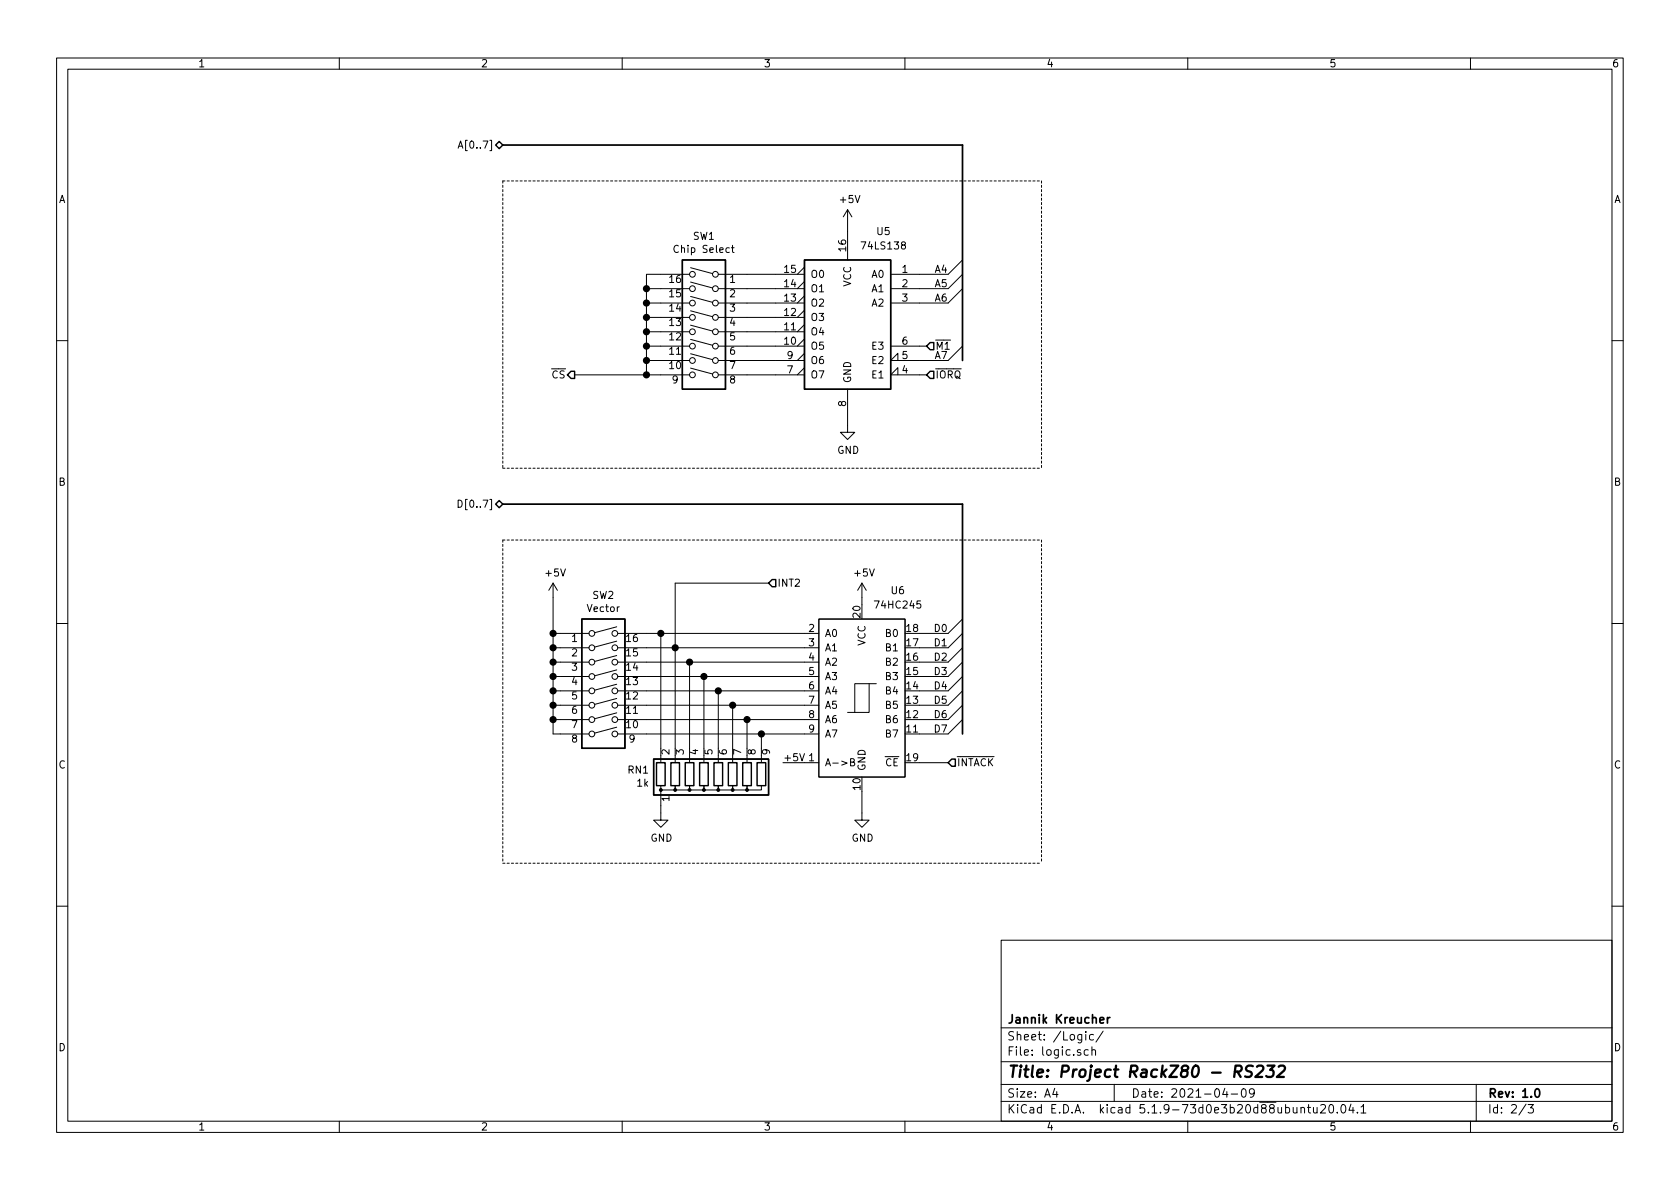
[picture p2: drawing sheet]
<svg xmlns="http://www.w3.org/2000/svg" width="297mm" height="210mm" viewBox="0 0 297 210" stroke-linecap="round" stroke-linejoin="round" font-family="sans-serif">
<g fill="none" stroke="#000" stroke-width=".18">
<path d="M10 10.3h277v189.9h-277zM12 12.2h273v186.1h-273zM60 10.3v1.9M110 10.3v1.9M160 10.3v1.9M210 10.3v1.9M260 10.3v1.9M81 26.2l.4-1.3 .4 1.3M81.1 25.9h.6M149.9 37.1l-.8 1.2M149.9 37.1v8.9M149.9 37.1l.7 1.2"/>
<path d="M114.3 58.7h7.6M114.3 56.1h7.6M114.3 53.6h7.6M114.3 51h7.6M121.9 48.5h-7.6v17.8M122.1 57.5l3.9 1M122.1 55l3.9 1M122.1 52.4l3.9 1.1M122.1 49.9l3.9 1M122.1 47.3l3.9 1.1M127 48.5h15.2M127 58.7h15.2"/>
<path d="M127 56.1h15.2M127 53.6h15.2M127 51h15.2M129.3 43.8h.5M129.5 43.4v1.1l.3 .1M142.2 59.9l-1.2 1.3M142.2 57.4l-1.2 1.3M142.2 54.9l-1.2 1.2M142.2 52.3l-1.2 1.3M142.2 49.8l-1.2 1.2M142.2 47.2l-1.2 1.3M170.2 46l-2.6 2.5h-10.1"/>
<path d="M170.2 51l-2.6 2.6h-10.1M170.2 48.5l-2.6 2.5h-10.1M10 60.2h2M101.6 66.3h20.3M114.3 63.7h7.6M114.3 61.2h7.6M122.1 65.1l3.9 1M122.1 62.6l3.9 1M122.1 60l3.9 1.1M127 63.7h15.2M127 61.2h15.2M127 66.3h15.2"/>
<path d="M142.2 65l-1.2 1.3M142.2 62.5l-1.2 1.2M149.9 68.8v7.6h1.2l-1.2 1.3-1.3-1.3h1.3M157.5 61.2h6.3M158.7 66.3v-1.3l-1.2 1.3h6.3M170.2 61.2l-2.6 2.5h-10.1l1.2-1.2v1.2M285 60.2h2M81 88.4a.64 .64 0 0 1 .7 .7 .64 .64 0 0 1-.7 .6zM10 110.3h2M97.8 112h6.3M97.8 114.5h6.3M97.8 117.1h6.3"/>
<path d="M97.8 119.6h6.3M97.8 103.1v26.7h6.3M97.8 103.1l-.8 1.3M97.8 103.1l.8 1.3M109 118.5l-3.8 1M109 115.9l-3.8 1.1M109 113.4l-3.8 1M109 110.8l-3.8 1.1M109.2 112h35.6M109.2 114.5h35.6M109.2 117.1h35.6M109.2 119.6h35.6"/>
<path d="M116.8 112v20.3M121.9 117.1v15.2M124.5 119.6v12.7M135.9 103.1h-16.5v29.2M144.8 109.5h15.2v27.9h-15.2zM152.4 103.1l-.8 1.3M152.4 103.1v3.8M152.4 103.1l.8 1.3M170.2 109.5l-2.6 2.5h-5M170.2 112l-2.6 2.5h-5M170.2 114.5l-2.6 2.6h-5M170.2 117.1l-2.6 2.5h-5"/>
<path d="M170.2 119.6l-2.6 2.6h-5M285 110.3h2M97.8 122.2h6.3M97.8 124.7h6.3M97.8 127.2h6.3M109 128.6l-3.8 1M109 126.1l-3.8 1M109 123.5l-3.8 1.1M109 121l-3.8 1M109.2 122.2h35.6M109.2 124.7h35.6M109.2 127.2h35.6"/>
<path d="M109.2 129.8h35.6M116.8 139.9v5.1h1.3l-1.3 1.3-1.2-1.3h1.2M116.8 138.9v.8h2.6v-.8v.8h2.5v-.8v.8h2.6v-.8v.8h2.5v-.8v.8h2.5v-.8v.8h2.6v-.8v.8h2.5v-.8M116.8 133.6v1.3M119.4 133.6v1.3M121.9 133.6v1.3M124.5 133.6v1.3M127 122.2v10.1M127 133.6v1.3M129.5 124.7v7.6M129.5 133.6v1.3M132.1 127.2v5.1"/>
<path d="M132.1 133.6v1.3M134.6 129.8v2.5M134.6 133.6v1.3M138.4 134.9h6.4M141.4 133.3l.4 1.2 .4-1.2M150.4 134.8l.6-.1v-.4l-.6-.1v1.2h.5l.2-.2v-.2l-.3-.2M152.4 139.9v5.1h1.3l-1.3 1.3-1.3-1.3h1.3M153.7 120.9v5.1h-3.8M154.9 120.9h-3.8v5.1M162.6 134.9h5M170.2 122.2l-2.6 2.5h-5M170.2 124.7l-2.6 2.5h-5"/>
<path d="M170.2 127.2l-2.6 2.6h-5M10 160.2h2M177 166.3h108v32h-108zM285 160.2h2M60 198.3v1.9M110 198.3v1.9M160 198.3v1.9M177 194.8h108M177 191.8h108M177 187.8h108M177 181.8h108M186.5 192.5l-.4 1h1"/>
<path d="M186.8 193v1M192 182.4v.2M192 182.9v1M192.4 185.7l-.4-.1-.3 .3 .1 .6 .2 .1 .4-.1M193.1 185.7a.37 .37 0 0 1 .6 .1v.8M193.1 185.1v1.5M193.3 183l-.4-.1-.3 .3 .1 .6 .2 .1 .4-.1M195 182.3l-1.2 2M197 191.8v3M210 198.3v1.9M216.6 192.5l-.4 1h.9M216.9 193v1"/>
<path d="M217.7 193.5h1.1M219.6 192.7l.4-.2a.94 .94 0 0 1 0 1.5 .82 .82 0 0 1-.4-1.3zM221.8 193.2l-.3 .3h-.3l-.3-.3v-.4l.2-.2 .4-.1 .2 .2a1.13 1.13 0 0 1-.2 1.2l-.4 .1M230 196l.2-.2 .4 .1 .1 .9M230 195.8v1M231.2 195.8h.5M231.4 195.3v1.3l.3 .2M232.2 195.8l.1 .9 .4 .1 .2-.1M232.9 195.8v1M233.5 195.5l.2-.2h.4l.3 .5-.9 1h.9M235.2 195.4l.2-.1a.94 .94 0 0 1 0 1.5 .82 .82 0 0 1-.2-1.4zM236.4 196.7v.1"/>
<path d="M237.3 195.4l.1-.1a.8 .8 0 0 1 .6 .8 .8 .8 0 0 1-.6 .7 1 1 0 0 1-.1-1.4zM238.9 195.2l-.4 1.1h.9M239.2 195.8v1M240 196.7v.1M240.6 195.8l.5-.5v1.5M240.6 196.8h.9M260 198.3v1.9M261 191.8v6.5M269.8 195.2l-1.2 2M270.2 195.3h.9l-.5 .6 .4 .1v.7l-.2 .1-.6-.1"/>
<circle cx="122.4" cy="51" r=".51"/>
<circle cx="122.4" cy="58.7" r=".51"/>
<circle cx="122.4" cy="53.6" r=".51"/>
<circle cx="122.4" cy="48.5" r=".51"/>
<circle cx="122.4" cy="56.1" r=".51"/>
<circle cx="126.5" cy="48.5" r=".51"/>
<circle cx="126.5" cy="58.7" r=".51"/>
<circle cx="126.5" cy="51" r=".51"/>
<circle cx="126.5" cy="56.1" r=".51"/>
<circle cx="126.5" cy="53.6" r=".51"/>
<circle cx="122.4" cy="63.7" r=".51"/>
<circle cx="122.4" cy="61.2" r=".51"/>
<circle cx="122.4" cy="66.3" r=".51"/>
<circle cx="126.5" cy="63.7" r=".51"/>
<circle cx="126.5" cy="61.2" r=".51"/>
<circle cx="126.5" cy="66.3" r=".51"/>
<circle cx="104.6" cy="117.1" r=".51"/>
<circle cx="104.6" cy="114.5" r=".51"/>
<circle cx="104.6" cy="112" r=".51"/>
<circle cx="104.6" cy="119.6" r=".51"/>
<circle cx="108.7" cy="119.6" r=".51"/>
<circle cx="108.7" cy="117.1" r=".51"/>
<circle cx="108.7" cy="112" r=".51"/>
<circle cx="108.7" cy="114.5" r=".51"/>
<circle cx="104.6" cy="122.2" r=".51"/>
<circle cx="104.6" cy="124.7" r=".51"/>
<circle cx="104.6" cy="127.2" r=".51"/>
<circle cx="104.6" cy="129.8" r=".51"/>
<circle cx="108.7" cy="124.7" r=".51"/>
<circle cx="108.7" cy="122.2" r=".51"/>
<circle cx="108.7" cy="127.2" r=".51"/>
<circle cx="108.7" cy="129.8" r=".51"/>
</g>
<path d="M88.9 25.6h81.3v38.1M88.9 89.1h81.3v40.7M195.8 179.9v1M196.2 179.9l-.4 .3M194.5 180.4l.7-.1-.1-.3-.4-.1-.2 .2v.7h.6M271.5 192.7l.2-.2a.81 .81 0 0 1 .6 .6 .81 .81 0 0 1-.3 .8l-.1 .1a.79 .79 0 0 1-.4-1.3z" fill="none" stroke="#000" stroke-width=".3"/>
<path d="M218.3 189.5h.8a.56 .56 0 0 0 .5-.5 .56 .56 0 0 0-.4-.6h-.7l-.3 2M218.8 189.5l.6 .9M221.5 188.5l-.3-.1-.7 .1a.47 .47 0 0 0-.2 .5 .47 .47 0 0 0 .3 .4l.4 .1a.48 .48 0 0 1 .3 .5 .48 .48 0 0 1-.4 .4l-.8-.1M222.2 188.6l.4-.2h.4a.46 .46 0 0 1 .4 .6l-.2 .3-1.3 1.1h1.3M224.1 188.4h1.2l-.7 .8 .4 .1 .2 .3-.2 .7-.3 .1h-.6l-.2-.1M226.1 188.6l.3-.2h.5l.2 .2 .1 .4-.1 .3-1.3 1.1h1.2" fill="none" stroke="#000" stroke-width=".41"/>
<g fill="none" stroke="#000" stroke-width=".25">
<path d="M87.6 25.6l.7-.6 .6 .6-.6 .7zM120.6 46h7.7v22.8h-7.7zM142.2 46h15.3v22.8h-15.3zM100.3 66.3l.7-.6h.6v1.2h-.6zM164.5 60.6h.6v1.2h-.6l-.7-.6zM164.5 65.7h.6v1.2h-.6l-.7-.6zM87.6 89.1l.7-.6 .6 .6-.6 .7zM102.9 109.5h7.6v22.8h-7.6zM136.5 102.5h.7v1.3h-.7l-.6-.7zM115.6 134.2h20.3v6.4h-20.3zM116.1 134.9h1.5v4h-1.5zM118.6 134.9h1.5v4h-1.5z"/>
<path d="M121.2 134.9h1.5v4h-1.5zM123.7 134.9h1.5v4h-1.5zM126.2 134.9h1.6v4h-1.6zM128.8 134.9h1.5v4h-1.5zM131.3 134.9h1.5v4h-1.5zM133.9 134.9h1.5v4h-1.5zM168.3 134.2h.6v1.3h-.6l-.7-.6z"/>
</g>
<g fill="#000" stroke="#000" stroke-width=".18">
<circle cx="116.8" cy="139.7" r=".25"/>
<circle cx="119.4" cy="139.7" r=".25"/>
<circle cx="121.9" cy="139.7" r=".25"/>
<circle cx="124.5" cy="139.7" r=".25"/>
<circle cx="127" cy="139.7" r=".25"/>
<circle cx="129.5" cy="139.7" r=".25"/>
<circle cx="132.1" cy="139.7" r=".25"/>
</g>
<path d="M88.9 32v50.8M88.9 32h95.2M184.1 32v50.8M88.9 95.5v57.1M88.9 95.5h95.2M88.9 82.8h95.2M184.1 95.5v57.1M88.9 152.6h95.2" fill="none" stroke="#000" stroke-width=".18" stroke-dasharray=".4 .4"/>
<g fill="#000" stroke="#000" stroke-width=".25">
<circle cx="114.3" cy="56.1" r=".51"/>
<circle cx="114.3" cy="53.6" r=".51"/>
<circle cx="114.3" cy="58.7" r=".51"/>
<circle cx="114.3" cy="51" r=".51"/>
<circle cx="114.3" cy="61.2" r=".51"/>
<circle cx="114.3" cy="66.3" r=".51"/>
<circle cx="114.3" cy="63.7" r=".51"/>
<circle cx="97.8" cy="114.5" r=".51"/>
<circle cx="97.8" cy="119.6" r=".51"/>
<circle cx="97.8" cy="117.1" r=".51"/>
<circle cx="97.8" cy="112" r=".51"/>
<circle cx="116.8" cy="112" r=".51"/>
<circle cx="119.4" cy="114.5" r=".51"/>
<circle cx="121.9" cy="117.1" r=".51"/>
<circle cx="124.5" cy="119.6" r=".51"/>
<circle cx="97.8" cy="122.2" r=".51"/>
<circle cx="97.8" cy="124.7" r=".51"/>
<circle cx="97.8" cy="127.2" r=".51"/>
<circle cx="127" cy="122.2" r=".51"/>
<circle cx="129.5" cy="124.7" r=".51"/>
<circle cx="132.1" cy="127.2" r=".51"/>
<circle cx="134.6" cy="129.8" r=".51"/>
</g>
<text font-size="2.8" x="178" y="190.5">Title: Project RackZ80 - RS232</text>
<g font-size="2.1">
<text x="178" y="184">Sheet: /Logic/</text>
<text x="178" y="181">Jannik Kreucher</text>
<text x="178" y="186.7">File: logic.sch</text>
<text x="178" y="196.9">KiCad E.D.A. kicad 5.1.9-73d0e3b20d88ubuntu20.04.1</text>
<text x="178" y="194.1">Size: A4</text>
<text x="200" y="194.1">Date: 2021-04-09</text>
<text x="263" y="194.1">Rev: 1.0</text>
<text x="263" y="196.9">Id: 2/3</text>
</g>
<g font-size="1.8">
<text x="35" y="11.9">1</text>
<text x="85" y="11.9">2</text>
<text x="135" y="11.9">3</text>
<text x="185" y="11.9">4</text>
<text x="235" y="11.9">5</text>
<text x="285" y="11.9">6</text>
<text x="82" y="26.3">A[0..7]</text>
<text x="10.4" y="35.9">A</text>
<text x="148.6" y="35.9">+5V</text>
<text x="285.4" y="35.9">A</text>
<text x="155.1" y="41.6">U5</text>
<text x="119.6" y="44.7">Chip Select</text>
<text x="122.6" y="42.4">SW1</text>
<text x="149.6" y="44.4" transform="rotate(-90 149.6 44.4)">16</text>
<text x="152.6" y="44.1">74LS138</text>
<text x="118.4" y="52.6">15</text>
<text x="118.4" y="50">16</text>
<text x="129.1" y="50">1</text>
<text x="129.1" y="52.6">2</text>
<text x="138.7" y="53.3">13</text>
<text x="138.7" y="50.8">14</text>
<text x="138.7" y="48.3">15</text>
<text x="143.3" y="51.7">O1</text>
<text x="143.3" y="49.1">O0</text>
<text x="150.5" y="50.7" transform="rotate(-90 150.5 50.7)">VCC</text>
<text x="154.2" y="49.1">A0</text>
<text x="154.2" y="51.7">A1</text>
<text x="159.5" y="48.3">1</text>
<text x="159.5" y="50.8">2</text>
<text x="159.5" y="53.3">3</text>
<text x="165.4" y="50.8">A5</text>
<text x="165.4" y="48.3">A4</text>
<text x="165.4" y="53.3">A6</text>
<text x="118.4" y="57.7">13</text>
<text x="118.4" y="55.1">14</text>
<text x="129.1" y="55.1">3</text>
<text x="129.1" y="57.7">4</text>
<text x="138.7" y="58.4">11</text>
<text x="138.7" y="55.9">12</text>
<text x="143.3" y="59.3">O4</text>
<text x="143.3" y="56.8">O3</text>
<text x="143.3" y="54.2">O2</text>
<text x="154.2" y="54.2">A2</text>
<text x="118.4" y="65.3">10</text>
<text x="118.4" y="62.7">11</text>
<text x="118.4" y="60.2">12</text>
<text x="129.1" y="60.2">5</text>
<text x="129.1" y="62.7">6</text>
<text x="129.1" y="65.3">7</text>
<text x="138.7" y="61">10</text>
<text x="139.2" y="63.5">9</text>
<text x="143.3" y="61.8">O5</text>
<text x="143.3" y="64.4">O6</text>
<text x="154.3" y="64.4">E2</text>
<text x="154.3" y="61.8">E3</text>
<text x="159.5" y="63.5">5</text>
<text x="159.5" y="61">6</text>
<text x="165.4" y="61.8">M1</text>
<text x="165.4" y="63.5">A7</text>
<text x="97.6" y="66.9">CS</text>
<text x="118.9" y="67.8">9</text>
<text x="129.1" y="67.8">8</text>
<text x="139.2" y="66">7</text>
<text x="143.3" y="66.9">O7</text>
<text x="149.6" y="71.9" transform="rotate(-90 149.6 71.9)">8</text>
<text x="150.5" y="67.8" transform="rotate(-90 150.5 67.8)">GND</text>
<text x="154.3" y="66.9">E1</text>
<text x="159.5" y="66">4</text>
<text x="165.4" y="66.9">IORQ</text>
<text x="148" y="80.3">GND</text>
<text x="10.4" y="85.9">B</text>
<text x="82" y="89.8">D[0..7]</text>
<text x="285.4" y="85.9">B</text>
<text x="96.6" y="101.9">+5V</text>
<text x="151.2" y="101.9">+5V</text>
<text x="104.8" y="105.9">SW2</text>
<text x="137.4" y="103.8">INT2</text>
<text x="155" y="107.6">74HC245</text>
<text x="157.6" y="105.1">U6</text>
<text x="101.1" y="113.5">1</text>
<text x="103.9" y="108.2">Vector</text>
<text x="110.8" y="113.5">16</text>
<text x="143" y="111.8">2</text>
<text x="145.8" y="112.6">A0</text>
<text x="152.1" y="109.2" transform="rotate(-90 152.1 109.2)">20</text>
<text x="156.7" y="112.6">B0</text>
<text x="160.3" y="111.8">18</text>
<text x="165.4" y="111.8">D0</text>
<text x="101.1" y="116.1">2</text>
<text x="101.1" y="118.6">3</text>
<text x="110.8" y="118.6">14</text>
<text x="110.8" y="116.1">15</text>
<text x="143" y="114.3">3</text>
<text x="143" y="116.8">4</text>
<text x="143" y="119.4">5</text>
<text x="145.8" y="115.2">A1</text>
<text x="145.8" y="117.7">A2</text>
<text x="153" y="114.2" transform="rotate(-90 153 114.2)">VCC</text>
<text x="156.7" y="117.7">B2</text>
<text x="156.7" y="115.2">B1</text>
<text x="160.3" y="119.4">15</text>
<text x="160.3" y="116.8">16</text>
<text x="160.3" y="114.3">17</text>
<text x="165.4" y="119.4">D3</text>
<text x="165.4" y="116.8">D2</text>
<text x="165.4" y="114.3">D1</text>
<text x="101.1" y="121.2">4</text>
<text x="101.1" y="123.7">5</text>
<text x="110.8" y="123.7">12</text>
<text x="110.8" y="121.2">13</text>
<text x="143" y="121.9">6</text>
<text x="143" y="124.5">7</text>
<text x="145.8" y="120.3">A3</text>
<text x="145.8" y="122.8">A4</text>
<text x="145.8" y="125.3">A5</text>
<text x="156.7" y="125.3">B5</text>
<text x="156.7" y="122.8">B4</text>
<text x="156.7" y="120.3">B3</text>
<text x="160.3" y="124.5">13</text>
<text x="160.3" y="121.9">14</text>
<text x="165.4" y="124.5">D5</text>
<text x="165.4" y="121.9">D4</text>
<text x="101.1" y="126.2">6</text>
<text x="101.1" y="128.8">7</text>
<text x="101.1" y="131.3">8</text>
<text x="110.8" y="128.8">10</text>
<text x="110.8" y="126.2">11</text>
<text x="111.3" y="131.3">9</text>
<text x="143" y="127">8</text>
<text x="143" y="129.5">9</text>
<text x="145.8" y="127.9">A6</text>
<text x="145.8" y="130.4">A7</text>
<text x="156.7" y="130.4">B7</text>
<text x="156.7" y="127.9">B6</text>
<text x="160.3" y="129.5">11</text>
<text x="160.3" y="127">12</text>
<text x="165.4" y="129.5">D7</text>
<text x="165.4" y="127">D6</text>
<text x="10.4" y="135.9">C</text>
<text x="111.1" y="136.8">RN1</text>
<text x="118.4" y="133.4" transform="rotate(-90 118.4 133.4)">2</text>
<text x="120.9" y="133.4" transform="rotate(-90 120.9 133.4)">3</text>
<text x="123.4" y="133.4" transform="rotate(-90 123.4 133.4)">4</text>
<text x="126" y="133.4" transform="rotate(-90 126 133.4)">5</text>
<text x="128.5" y="133.4" transform="rotate(-90 128.5 133.4)">6</text>
<text x="131.1" y="133.4" transform="rotate(-90 131.1 133.4)">7</text>
<text x="133.6" y="133.4" transform="rotate(-90 133.6 133.4)">8</text>
<text x="136.1" y="133.4" transform="rotate(-90 136.1 133.4)">9</text>
<text x="138.4" y="134.6">+5V</text>
<text x="143" y="134.6">1</text>
<text x="145.8" y="135.5">A-&gt;B</text>
<text x="153" y="136.4" transform="rotate(-90 153 136.4)">GND</text>
<text x="156.5" y="135.5">CE</text>
<text x="160.3" y="134.6">19</text>
<text x="169.2" y="135.5">INTACK</text>
<text x="285.4" y="135.9">C</text>
<text x="112.7" y="139.1">1k</text>
<text x="118.4" y="141.7" transform="rotate(-90 118.4 141.7)">1</text>
<text x="152.1" y="139.6" transform="rotate(-90 152.1 139.6)">10</text>
<text x="115" y="148.8">GND</text>
<text x="150.6" y="148.8">GND</text>
<text x="10.4" y="185.9">D</text>
<text x="285.4" y="185.9">D</text>
<text x="35" y="199.9">1</text>
<text x="85" y="199.9">2</text>
<text x="135" y="199.9">3</text>
<text x="185" y="199.9">4</text>
<text x="235" y="199.9">5</text>
<text x="285" y="199.9">6</text>
</g>
</svg>
